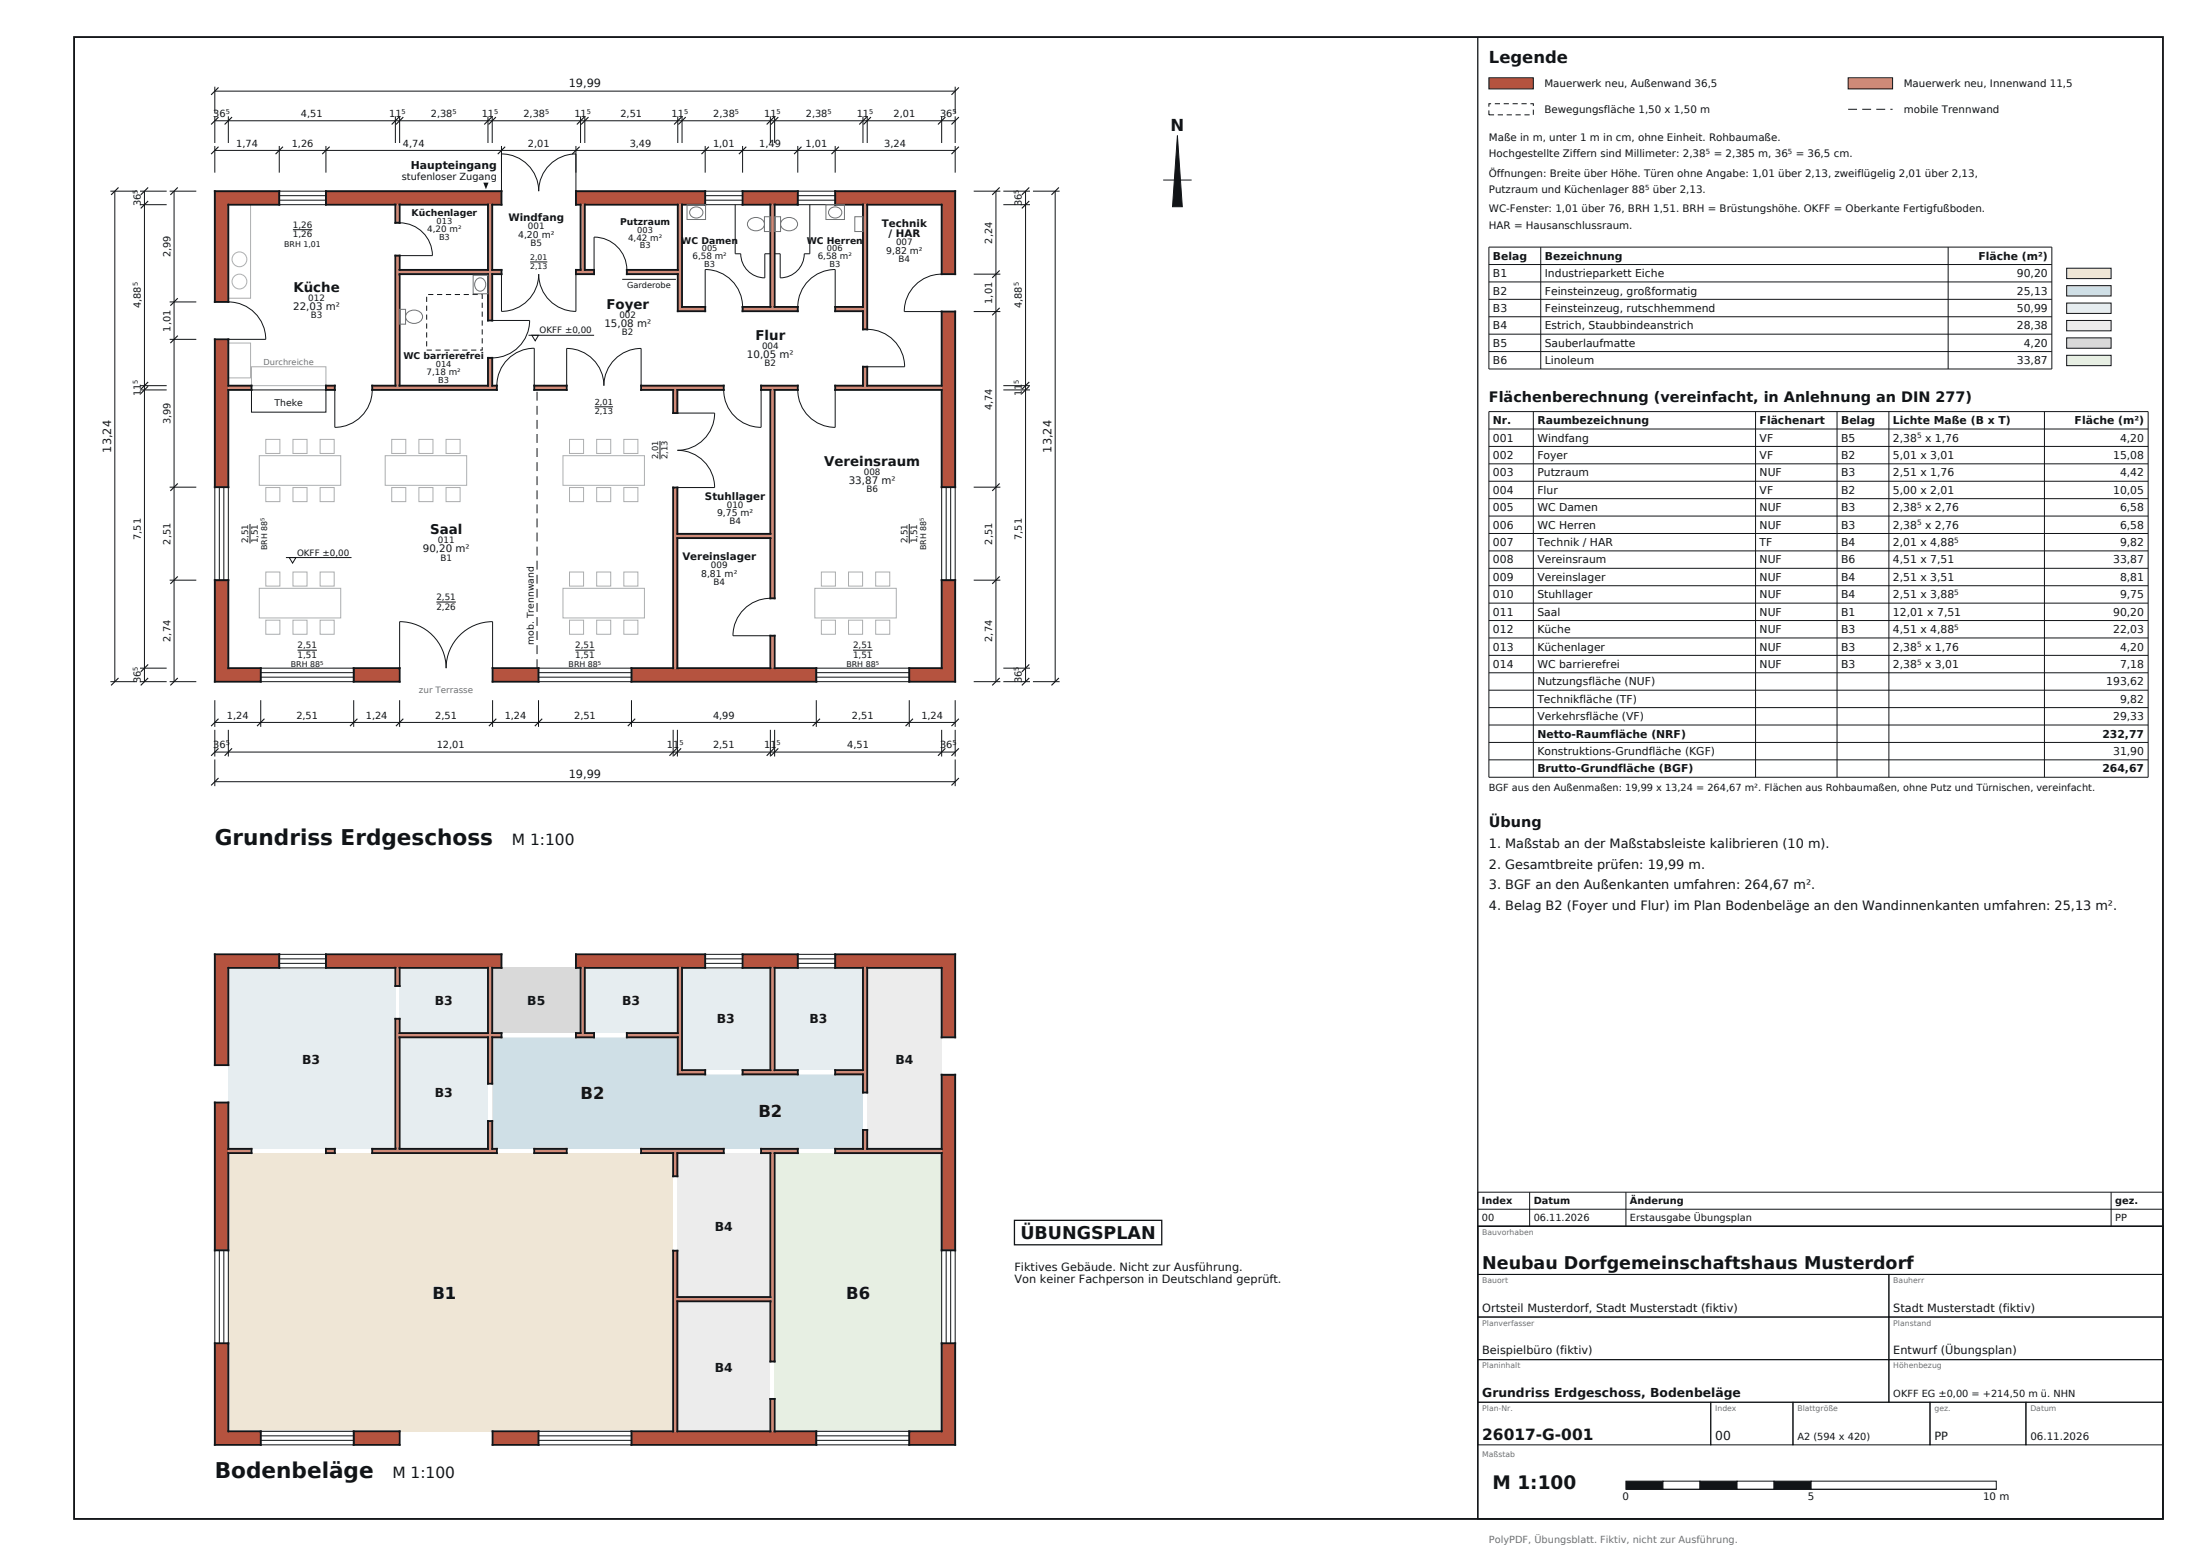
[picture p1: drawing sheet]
<svg xmlns="http://www.w3.org/2000/svg" width="594mm" height="420mm" viewBox="0 0 594 420" stroke-linecap="round" stroke-linejoin="round" font-family="sans-serif">
<path d="M20 10h564v400h-564z" fill="none" stroke="#111417" stroke-width=".5"/>
<g fill="none" stroke="#a9afb3" stroke-width=".27">
<path d="M61.6 55.2h6v25.3h-6zM61.6 92.6h6v9.4h-6zM67.9 99h20.1v5.1h-20.1zM71.8 118.6h3.8v3.8h-3.8zM79.1 118.6h3.8v3.8h-3.8zM86.4 118.6h3.8v3.8h-3.8zM105.8 118.6h3.8v3.8h-3.8zM113.1 118.6h3.8v3.8h-3.8zM120.4 118.6h3.8v3.8h-3.8zM153.8 118.6h3.8v3.8h-3.8zM161.1 118.6h3.8v3.8h-3.8zM168.4 118.6h3.8v3.8h-3.8z"/>
<path d="M70 123h22v8h-22zM71.8 131.6h3.8v3.8h-3.8zM79.1 131.6h3.8v3.8h-3.8zM86.4 131.6h3.8v3.8h-3.8zM104 123h22v8h-22zM105.8 131.6h3.8v3.8h-3.8zM113.1 131.6h3.8v3.8h-3.8zM120.4 131.6h3.8v3.8h-3.8zM152 123h22v8h-22zM153.8 131.6h3.8v3.8h-3.8zM161.1 131.6h3.8v3.8h-3.8zM168.4 131.6h3.8v3.8h-3.8z"/>
<path d="M70 158.8h22v8h-22zM71.8 154.4h3.8v3.8h-3.8zM79.1 154.4h3.8v3.8h-3.8zM86.4 154.4h3.8v3.8h-3.8zM152 158.8h22v8h-22zM153.8 154.4h3.8v3.8h-3.8zM161.1 154.4h3.8v3.8h-3.8zM168.4 154.4h3.8v3.8h-3.8zM220 158.8h22v8h-22zM221.8 154.4h3.8v3.8h-3.8zM229.1 154.4h3.8v3.8h-3.8zM236.4 154.4h3.8v3.8h-3.8z"/>
<path d="M71.8 167.4h3.8v3.8h-3.8zM79.1 167.4h3.8v3.8h-3.8zM86.4 167.4h3.8v3.8h-3.8zM153.8 167.4h3.8v3.8h-3.8zM161.1 167.4h3.8v3.8h-3.8zM168.4 167.4h3.8v3.8h-3.8zM221.8 167.4h3.8v3.8h-3.8zM229.1 167.4h3.8v3.8h-3.8zM236.4 167.4h3.8v3.8h-3.8z"/>
<circle cx="64.6" cy="70" r="2"/>
<circle cx="64.6" cy="76" r="2"/>
</g>
<g fill="#b5533f">
<path d="M58 180.3h12.4v3.7h-12.4z" fill-rule="evenodd"/>
<path d="M95.5 180.3h12.4v3.7h-12.4z" fill-rule="evenodd"/>
<path d="M133 180.3h12.4v3.7h-12.4z" fill-rule="evenodd"/>
<path d="M170.5 180.3h49.9v3.7h-49.9z" fill-rule="evenodd"/>
<path d="M245.5 180.3h12.4v3.7h-12.4z" fill-rule="evenodd"/>
<path d="M58 156.6h3.6v23.7h-3.6z" fill-rule="evenodd"/>
<path d="M58 91.6h3.6v39.9h-3.6z" fill-rule="evenodd"/>
<path d="M58 55.2h3.6v26.3h-3.6z" fill-rule="evenodd"/>
<path d="M254.3 156.6h3.6v23.7h-3.6z" fill-rule="evenodd"/>
<path d="M254.3 84.1h3.6v47.4h-3.6z" fill-rule="evenodd"/>
<path d="M254.3 55.2h3.6v18.8h-3.6z" fill-rule="evenodd"/>
<path d="M58 51.6h17.4v3.6h-17.4z" fill-rule="evenodd"/>
<path d="M88 51.6h47.4v3.6h-47.4z" fill-rule="evenodd"/>
<path d="M155.5 51.6h34.9v3.6h-34.9z" fill-rule="evenodd"/>
<path d="M200.5 51.6h14.9v3.6h-14.9z" fill-rule="evenodd"/>
<path d="M225.5 51.6h32.4v3.6h-32.4z" fill-rule="evenodd"/>
</g>
<g fill="#cf8a78">
<path d="M181.7 145.2h1.2v35.1h-1.2z" fill-rule="evenodd"/>
<path d="M181.7 131.6h1.2v12.5h-1.2z" fill-rule="evenodd"/>
<path d="M181.7 105.2h1.2v6.3h-1.2z" fill-rule="evenodd"/>
<path d="M208 171.6h1.2v8.7h-1.2z" fill-rule="evenodd"/>
<path d="M208 145.2h1.2v16.3h-1.2z" fill-rule="evenodd"/>
<path d="M208 105.2h1.2v38.9h-1.2z" fill-rule="evenodd"/>
<path d="M208 55.2h1.2v27.6h-1.2z" fill-rule="evenodd"/>
<path d="M181.7 144.1h27.5v1.1h-27.5z" fill-rule="evenodd"/>
<path d="M61.6 104.1h6.3v1.1h-6.3z" fill-rule="evenodd"/>
<path d="M88 104.1h2.4v1.1h-2.4z" fill-rule="evenodd"/>
<path d="M100.5 104.1h33.7v1.1h-33.7z" fill-rule="evenodd"/>
<path d="M144.3 104.1h8.7v1.1h-8.7z" fill-rule="evenodd"/>
<path d="M173.1 104.1h22.3v1.1h-22.3z" fill-rule="evenodd"/>
<path d="M205.5 104.1h9.9v1.1h-9.9z" fill-rule="evenodd"/>
<path d="M225.5 104.1h28.8v1.1h-28.8z" fill-rule="evenodd"/>
<path d="M106.7 74h1.2v30.1h-1.2z" fill-rule="evenodd"/>
<path d="M106.7 69h1.2v3.8h-1.2z" fill-rule="evenodd"/>
<path d="M106.7 55.2h1.2v4.9h-1.2z" fill-rule="evenodd"/>
<path d="M131.8 96.6h1.1v7.5h-1.1z" fill-rule="evenodd"/>
<path d="M131.8 74h1.1v12.5h-1.1z" fill-rule="evenodd"/>
<path d="M131.8 55.2h1.1v17.6h-1.1z" fill-rule="evenodd"/>
<path d="M233 99h1.2v5.1h-1.2z" fill-rule="evenodd"/>
<path d="M233 84h1.2v4.9h-1.2z" fill-rule="evenodd"/>
<path d="M233 55.2h1.2v27.6h-1.2z" fill-rule="evenodd"/>
<path d="M183 82.8h7.4v1.2h-7.4z" fill-rule="evenodd"/>
<path d="M200.5 82.8h14.9v1.2h-14.9z" fill-rule="evenodd"/>
<path d="M225.5 82.8h8.7v1.2h-8.7z" fill-rule="evenodd"/>
<path d="M183 74h1.1v8.8h-1.1z" fill-rule="evenodd"/>
<path d="M183 55.2h1.1v17.6h-1.1z" fill-rule="evenodd"/>
<path d="M106.7 72.8h28.7v1.2h-28.7z" fill-rule="evenodd"/>
<path d="M155.5 72.8h4.9v1.2h-4.9z" fill-rule="evenodd"/>
<path d="M169.3 72.8h14.8v1.2h-14.8z" fill-rule="evenodd"/>
<path d="M156.8 55.2h1.1v17.6h-1.1z" fill-rule="evenodd"/>
</g>
<g fill="none" stroke="#111417" stroke-width=".5">
<path d="M58 51.6h17.4v3.6h-13.8v26.3h-3.6zM88 51.6h47.4v3.6h-2.5v17.6h2.5v1.2h-2.5v12.5h-1.1v-12.5h-23.9v30.1h23.9v-7.5h1.1v7.5h1.3v1.1h-33.7v-1.1h6.2v-35.1h1.2v3.8h23.9v-17.6h-23.9v4.9h-1.2v-4.9h-18.7zM155.5 51.6h34.9v3.6h-6.3v27.6h6.3v1.2h-7.4v-10h-13.7v-1.2h13.7v-17.6h-25.1v17.6h2.5v1.2h-4.9v-1.2h1.3v-17.6h-1.3zM200.5 51.6h14.9v3.6h-6.2v27.6h6.2v1.2h-14.9v-1.2h7.5v-27.6h-7.5zM225.5 51.6h32.4v22.4h-3.6v-18.8h-20.1v33.7h-1.2v-4.9h-7.5v-1.2h7.5v-27.6h-7.5zM58 91.6h3.6v12.5h6.3v1.1h-6.3v26.3h-3.6zM88 104.1h2.4v1.1h-2.4zM144.3 104.1h8.7v1.1h-8.7zM173.1 104.1h22.3v1.1h-12.5v6.3h-1.2v-6.3h-8.6zM205.5 104.1h9.9v1.1h-6.2v56.3h-1.2v-16.3h-25.1v35.1h25.1v-8.7h1.2v8.7h11.2v3.7h-49.9v-3.7h11.2v-48.7h1.2v12.5h25.1v-38.9h-2.5zM225.5 104.1h7.5v-5.1h1.2v5.1h20.1v-20h3.6v47.4h-3.6v-26.3h-28.8zM58 156.6h3.6v23.7h8.8v3.7h-12.4z"/>
<path d="M254.3 156.6h3.6v27.4h-12.4v-3.7h8.8zM95.5 180.3h12.4v3.7h-12.4zM133 180.3h12.4v3.7h-12.4z"/>
</g>
<g fill="none" stroke="#111417" stroke-width=".27">
<path d="M75.4 51.6h12.6v3.6h-12.6zM75.4 54h12.6M75.4 52.8h12.6M135.4 51.6v-10.1a10 10 0 0 1 10.1 10.1 10 10 0 0 1 10-10.1v10.1M190.4 51.6h10.1v3.6h-10.1zM190.4 54h10.1M190.4 52.8h10.1M198.5 55.2v13.3h1.5a6.5 6.5 0 0 0 6.5 6.5v-6.5h1.5M215.4 51.6h10.1v3.6h-10.1zM215.4 54h10.1M215.4 52.8h10.1M218.7 55.2v13.3h-1.5a6.5 6.5 0 0 1-6.6 6.5v-6.5h-1.4"/>
<path d="M79.1 62h5.2M107.9 60.1a8.8 8.8 0 0 1 8.9 8.9h-8.9M135.4 74v10a10 10 0 0 0 10.1-10 10 10 0 0 0 10 10v-10M143.1 70.7h4.7M160.4 72.8v-8.8a8.8 8.8 0 0 1 8.9 8.8M168 75.4h14.5M254.3 74a10.1 10.1 0 0 0-10.2 10.1h10.2M61.6 81.5a10.1 10.1 0 0 1 10.2 10.1h-10.2M132.9 86.5h10.1a10.1 10.1 0 0 1-10.1 10.1M190.4 82.8v-10.1a10.1 10.1 0 0 1 10.1 10.1M215.4 82.8a10.1 10.1 0 0 1 10.1-10.1v10.1M234.2 88.9a10.1 10.1 0 0 1 10 10.1h-10"/>
<path d="M67.9 105.2h20.1v6h-20.1zM90.4 105.2v10.1a10.1 10.1 0 0 0 10.1-10.1M134.2 104.1a10.1 10.1 0 0 1 10.1-10.1v10.1M153 104.1v-10.1a10 10 0 0 1 10 10.1 10 10 0 0 1 10.1-10.1v10.1M160.6 109.8h4.9M178.2 119v5M182.9 111.5h10.1a10 10 0 0 1-10.1 10 10 10 0 0 1 10.1 10.1h-10.1M195.4 105.2a10.1 10.1 0 0 0 10.1 10.1v-10.1M215.4 105.2a10.1 10.1 0 0 0 10.1 10.1v-10.1M58 131.5h3.6v25.1h-3.6zM59.2 131.5v25.1M60.4 131.5v25.1"/>
<path d="M254.3 131.5h3.6v25.1h-3.6zM255.5 131.5v25.1M256.7 131.5v25.1M67.5 141.4v5.3M245.5 141.4v5.3M80.3 175.5h5.3M117.8 162.5h5.3M155.3 175.5h5.3M208 161.5a10.1 10.1 0 0 0-10.1 10.1h10.1M230.3 175.5h5.3M70.4 180.3h25.1v3.7h-25.1zM70.4 182.8h25.1"/>
<path d="M70.4 181.6h25.1M107.9 180.3v-12.5a12.5 12.5 0 0 1 12.6 12.5 12.5 12.5 0 0 1 12.5-12.5v12.5M145.4 180.3h25.1v3.7h-25.1zM145.4 182.8h25.1M145.4 181.6h25.1M220.4 180.3h25.1v3.7h-25.1zM220.4 182.8h25.1M220.4 181.6h25.1"/>
</g>
<path d="M145 180.3v-75.1" fill="none" stroke="#111417" stroke-width=".27" stroke-dasharray="2.4 1.4" stroke-linecap="butt"/>
<path d="M115.2 79.5h15v15h-15z" fill="none" stroke="#111417" stroke-width=".27" stroke-dasharray="1.4 1" stroke-linecap="butt"/>
<g fill="none" stroke="#6b7277" stroke-width=".27">
<path d="M185.5 55.2h5v4h-5zM186.7 56.3a1.78 1.78 0 0 1 2-.3 1.78 1.78 0 0 1 1 1.7 1.8 1.8 0 0 1-2 1.1 1.8 1.8 0 0 1-1.4-1.8zM202.5 59.2a2.45 2.45 0 0 1 3.9 1.3 2.37 2.37 0 0 1-2.3 1.8 2.37 2.37 0 0 1-2.3-1.8l.1-.5zM206.4 58.5h1.6v4h-1.6zM209.2 58.5h1.5v4h-1.5zM211.4 59.2a2.45 2.45 0 0 1 3.9 1.3 2.37 2.37 0 0 1-2.3 1.8 2.37 2.37 0 0 1-2.3-1.8l.1-.5zM223 55.2h5v4h-5zM224.2 56.3a1.78 1.78 0 0 1 2-.3 1.78 1.78 0 0 1 1 1.7 1.8 1.8 0 0 1-2 1.1 1.8 1.8 0 0 1-1.4-1.8zM230.8 58.5h2.2v4h-2.2zM127.7 74.3h4.1v5h-4.1zM128.6 75.5a1.55 1.55 0 0 1 2-.2 1.55 1.55 0 0 1 .5 2 1.49 1.49 0 0 1-1.7 1.3 1.49 1.49 0 0 1-1.2-1.8zM107.9 83.5h1.6v4h-1.6z"/>
<path d="M110.2 84.2a2.45 2.45 0 0 1 3.9 1.3 2.37 2.37 0 0 1-2.3 1.8 2.37 2.37 0 0 1-2.3-1.8l.1-.5z"/>
</g>
<path d="M130.5 49.3h1.4l-.7 1.8z" fill="#111417"/>
<g fill="none" stroke="#111417" stroke-width=".27">
<path d="M58 23.4v7.2M58 31.4v7.2M58 39.4v7.2M58 32.6h199.9M58 24.6h199.9M61.6 31.4v7.2M75.4 39.4v7.2M88 39.4v7.2M106.7 31.4v7.2M107.9 31.4v7.2M131.8 31.4v7.2M132.9 31.4v7.2"/>
<path d="M135.4 39.4v7.2M155.5 39.4v7.2M156.8 31.4v7.2M157.9 31.4v7.2M183 31.4v7.2M184.1 31.4v7.2M190.4 39.4v7.2M200.5 39.4v7.2M208 31.4v7.2M209.2 31.4v7.2M215.4 39.4v7.2M225.5 39.4v7.2"/>
<path d="M233 31.4v7.2M234.2 31.4v7.2M254.3 31.4v7.2M257.9 23.4v7.2M257.9 31.4v7.2M257.9 39.4v7.2M29.8 51.6h7.2M31 51.6v132.4M37.8 51.6h7.2M37.8 55.2h7.2M39 51.6v132.4M45.8 51.6h7.2"/>
<path d="M47 51.6v132.4M58 40.6h199.9M262.9 51.6h7.2M268.9 51.6v132.4M270.9 51.6h7.2M270.9 55.2h7.2M276.9 51.6v132.4M278.9 51.6h7.2M284.9 51.6v132.4M314.1 48.6h7.6M262.9 74h7.2M45.8 91.6h7.2"/>
<path d="M45.8 81.5h7.2M142.7 90.5h17.7M143.6 90.5h1.8l-.9 1.5zM262.9 84.1h7.2M37.8 105.2h7.2M37.8 104.1h7.2M270.9 105.2h7.2M270.9 104.1h7.2M45.8 131.5h7.2M262.9 131.5h7.2M45.8 156.6h7.2M77.2 150.5h17.7"/>
<path d="M78.1 150.5h1.8l-.9 1.5zM262.9 156.6h7.2M29.8 184h7.2M37.8 184h7.2M37.8 180.3h7.2M45.8 184h7.2M58 195h199.9M58 189v7.2M58 197v7.2M61.6 197v7.2M70.4 189v7.2M95.5 189v7.2"/>
<path d="M107.9 189v7.2M133 189v7.2M145.4 189v7.2M170.5 189v7.2M181.7 197v7.2M182.9 197v7.2M208 197v7.2M209.2 197v7.2M220.4 189v7.2M245.5 189v7.2M254.3 197v7.2M257.9 189v7.2"/>
<path d="M257.9 197v7.2M262.9 184h7.2M270.9 184h7.2M270.9 180.3h7.2M278.9 184h7.2M58 205v7.2M58 203h199.9M58 211h199.9M257.9 205v7.2"/>
</g>
<g fill="none" stroke="#111417" stroke-width=".3">
<path d="M59 39.6l-2 2M59 31.6l-2 2M59 23.6l-2 2M62.6 31.6l-1.9 2M76.4 39.6l-2 2M89 39.6l-2 2M107.8 31.6l-2 2M108.9 31.6l-2 2M132.8 31.6l-2.1 2M133.9 31.6l-2 2M136.4 39.6l-2 2M156.5 39.6l-2 2"/>
<path d="M157.7 31.6l-1.9 2M158.9 31.6l-2 2M184 31.6l-2 2M185.2 31.6l-2.1 2M191.4 39.6l-2 2M201.5 39.6l-2 2M209 31.6l-2 2M210.2 31.6l-2.1 2M216.4 39.6l-2 2M226.5 39.6l-2 2M234 31.6l-2 2M235.2 31.6l-2 2"/>
<path d="M255.3 31.6l-2 2M258.9 39.6l-2 2M258.9 31.6l-2 2M258.9 23.6l-2 2M32 50.6l-2 2M40 50.6l-2 2M40 54.2l-2 2M48 50.6l-2 2M269.9 50.6l-2 2M277.9 54.2l-2 2M277.9 50.6l-2 2M285.9 50.6l-2 2"/>
<path d="M269.9 73l-2 2M48 90.6l-2 2M48 80.5l-2 2M269.9 83.1l-2 2M40 104.2l-2 2M40 103.1l-2 2M277.9 104.2l-2 2M277.9 103.1l-2 2M48 130.5l-2 2M269.9 130.5l-2 2M48 155.6l-2 2M269.9 155.6l-2 2"/>
<path d="M40 179.3l-2 2M277.9 179.3l-2 2M32 183l-2 2M40 183l-2 2M48 183l-2 2M59 194l-2 2M71.4 194l-2 2M96.5 194l-2 2M108.9 194l-2 2M134 194l-2 2M146.4 194l-2 2M171.5 194l-2 2"/>
<path d="M221.4 194l-2 2M246.5 194l-2 2M258.9 194l-2 2M269.9 183l-2 2M277.9 183l-2 2M285.9 183l-2 2M59 202l-2 2M59 210l-2 2M62.6 202l-1.9 2M182.7 202l-2 2M183.9 202l-2 2M209 202l-2 2"/>
<path d="M210.2 202l-2.1 2M255.3 202l-2 2M258.9 202l-2 2M258.9 210l-2 2"/>
</g>
<path d="M317.9 36.6l1.3 19.2h-2.6z" fill="#111417" stroke="#111417" stroke-width=".27"/>
<path d="M132.9 261.2h23.9v17.6h-23.9z" fill-rule="evenodd" fill="#d9d9d9"/>
<g fill="#e6edf0">
<path d="M157.9 261.2h25.1v17.6h-25.1z" fill-rule="evenodd"/>
<path d="M184.1 261.2h23.9v27.6h-23.9z" fill-rule="evenodd"/>
<path d="M209.2 261.2h23.8v27.6h-23.8z" fill-rule="evenodd"/>
</g>
<path d="M234.2 261.2h20.1v48.9h-20.1z" fill-rule="evenodd" fill="#ececec"/>
<path d="M209.2 311.2h45.1v75.1h-45.1z" fill-rule="evenodd" fill="#e7efe3"/>
<g fill="#ececec">
<path d="M182.9 351.2h25.1v35.1h-25.1z" fill-rule="evenodd"/>
<path d="M182.9 311.2h25.1v38.9h-25.1z" fill-rule="evenodd"/>
</g>
<path d="M61.6 311.2h120.1v75.1h-120.1z" fill-rule="evenodd" fill="#efe6d6"/>
<g fill="#e6edf0">
<path d="M61.6 261.2h45.1v48.9h-45.1z" fill-rule="evenodd"/>
<path d="M107.9 261.2h23.9v17.6h-23.9z" fill-rule="evenodd"/>
<path d="M107.9 280h23.9v30.1h-23.9z" fill-rule="evenodd"/>
</g>
<path d="M132.9 280h50.1v10h50v20.1h-100.1z" fill-rule="evenodd" fill="#cfdfe6"/>
<g fill="#b5533f">
<path d="M58 386.3h12.4v3.7h-12.4z" fill-rule="evenodd"/>
<path d="M95.5 386.3h12.4v3.7h-12.4z" fill-rule="evenodd"/>
<path d="M133 386.3h12.4v3.7h-12.4z" fill-rule="evenodd"/>
<path d="M170.5 386.3h49.9v3.7h-49.9z" fill-rule="evenodd"/>
<path d="M245.5 386.3h12.4v3.7h-12.4z" fill-rule="evenodd"/>
<path d="M58 362.6h3.6v23.7h-3.6z" fill-rule="evenodd"/>
<path d="M58 297.6h3.6v39.9h-3.6z" fill-rule="evenodd"/>
<path d="M58 261.2h3.6v26.3h-3.6z" fill-rule="evenodd"/>
<path d="M254.3 362.6h3.6v23.7h-3.6z" fill-rule="evenodd"/>
<path d="M254.3 290.1h3.6v47.4h-3.6z" fill-rule="evenodd"/>
<path d="M254.3 261.2h3.6v18.8h-3.6z" fill-rule="evenodd"/>
<path d="M58 257.6h17.4v3.6h-17.4z" fill-rule="evenodd"/>
<path d="M88 257.6h47.4v3.6h-47.4z" fill-rule="evenodd"/>
<path d="M155.5 257.6h34.9v3.6h-34.9z" fill-rule="evenodd"/>
<path d="M200.5 257.6h14.9v3.6h-14.9z" fill-rule="evenodd"/>
<path d="M225.5 257.6h32.4v3.6h-32.4z" fill-rule="evenodd"/>
</g>
<g fill="#cf8a78">
<path d="M181.7 351.2h1.2v35.1h-1.2z" fill-rule="evenodd"/>
<path d="M181.7 337.6h1.2v12.5h-1.2z" fill-rule="evenodd"/>
<path d="M181.7 311.2h1.2v6.3h-1.2z" fill-rule="evenodd"/>
<path d="M208 377.6h1.2v8.7h-1.2z" fill-rule="evenodd"/>
<path d="M208 351.2h1.2v16.3h-1.2z" fill-rule="evenodd"/>
<path d="M208 311.2h1.2v38.9h-1.2z" fill-rule="evenodd"/>
<path d="M208 261.2h1.2v27.6h-1.2z" fill-rule="evenodd"/>
<path d="M181.7 350.1h27.5v1.1h-27.5z" fill-rule="evenodd"/>
<path d="M61.6 310.1h6.3v1.1h-6.3z" fill-rule="evenodd"/>
<path d="M88 310.1h2.4v1.1h-2.4z" fill-rule="evenodd"/>
<path d="M100.5 310.1h33.7v1.1h-33.7z" fill-rule="evenodd"/>
<path d="M144.3 310.1h8.7v1.1h-8.7z" fill-rule="evenodd"/>
<path d="M173.1 310.1h22.3v1.1h-22.3z" fill-rule="evenodd"/>
<path d="M205.5 310.1h9.9v1.1h-9.9z" fill-rule="evenodd"/>
<path d="M225.5 310.1h28.8v1.1h-28.8z" fill-rule="evenodd"/>
<path d="M106.7 280h1.2v30.1h-1.2z" fill-rule="evenodd"/>
<path d="M106.7 275h1.2v3.8h-1.2z" fill-rule="evenodd"/>
<path d="M106.7 261.2h1.2v4.9h-1.2z" fill-rule="evenodd"/>
<path d="M131.8 302.6h1.1v7.5h-1.1z" fill-rule="evenodd"/>
<path d="M131.8 280h1.1v12.5h-1.1z" fill-rule="evenodd"/>
<path d="M131.8 261.2h1.1v17.6h-1.1z" fill-rule="evenodd"/>
<path d="M233 305h1.2v5.1h-1.2z" fill-rule="evenodd"/>
<path d="M233 290h1.2v4.9h-1.2z" fill-rule="evenodd"/>
<path d="M233 261.2h1.2v27.6h-1.2z" fill-rule="evenodd"/>
<path d="M183 288.8h7.4v1.2h-7.4z" fill-rule="evenodd"/>
<path d="M200.5 288.8h14.9v1.2h-14.9z" fill-rule="evenodd"/>
<path d="M225.5 288.8h8.7v1.2h-8.7z" fill-rule="evenodd"/>
<path d="M183 280h1.1v8.8h-1.1z" fill-rule="evenodd"/>
<path d="M183 261.2h1.1v17.6h-1.1z" fill-rule="evenodd"/>
<path d="M106.7 278.8h28.7v1.2h-28.7z" fill-rule="evenodd"/>
<path d="M155.5 278.8h4.9v1.2h-4.9z" fill-rule="evenodd"/>
<path d="M169.3 278.8h14.8v1.2h-14.8z" fill-rule="evenodd"/>
<path d="M156.8 261.2h1.1v17.6h-1.1z" fill-rule="evenodd"/>
</g>
<g fill="none" stroke="#111417" stroke-width=".5">
<path d="M58 257.6h17.4v3.6h-13.8v26.3h-3.6zM88 257.6h47.4v3.6h-2.5v17.6h2.5v1.2h-2.5v12.5h-1.1v-12.5h-23.9v30.1h23.9v-7.5h1.1v7.5h1.3v1.1h-33.7v-1.1h6.2v-35.1h1.2v3.8h23.9v-17.6h-23.9v4.9h-1.2v-4.9h-18.7zM155.5 257.6h34.9v3.6h-6.3v27.6h6.3v1.2h-7.4v-10h-13.7v-1.2h13.7v-17.6h-25.1v17.6h2.5v1.2h-4.9v-1.2h1.3v-17.6h-1.3zM200.5 257.6h14.9v3.6h-6.2v27.6h6.2v1.2h-14.9v-1.2h7.5v-27.6h-7.5zM225.5 257.6h32.4v22.4h-3.6v-18.8h-20.1v33.7h-1.2v-4.9h-7.5v-1.2h7.5v-27.6h-7.5zM58 297.6h3.6v12.5h6.3v1.1h-6.3v26.3h-3.6zM88 310.1h2.4v1.1h-2.4zM144.3 310.1h8.7v1.1h-8.7zM173.1 310.1h22.3v1.1h-12.5v6.3h-1.2v-6.3h-8.6zM205.5 310.1h9.9v1.1h-6.2v56.3h-1.2v-16.3h-25.1v35.1h25.1v-8.7h1.2v8.7h11.2v3.7h-49.9v-3.7h11.2v-48.7h1.2v12.5h25.1v-38.9h-2.5zM225.5 310.1h7.5v-5.1h1.2v5.1h20.1v-20h3.6v47.4h-3.6v-26.3h-28.8zM58 362.6h3.6v23.7h8.8v3.7h-12.4z"/>
<path d="M254.3 362.6h3.6v27.4h-12.4v-3.7h8.8zM95.5 386.3h12.4v3.7h-12.4zM133 386.3h12.4v3.7h-12.4z"/>
</g>
<g fill="none" stroke="#111417" stroke-width=".27">
<path d="M75.4 257.6h12.6v3.6h-12.6zM75.4 258.8h12.6M190.4 257.6h10.1v3.6h-10.1zM190.4 258.8h10.1M215.4 257.6h10.1v3.6h-10.1zM215.4 258.8h10.1M75.4 260h12.6M190.4 260h10.1M215.4 260h10.1M58 337.5h3.6v25.1h-3.6zM59.2 337.5v25.1M60.4 337.5v25.1"/>
<path d="M254.3 337.5h3.6v25.1h-3.6zM255.5 337.5v25.1M256.7 337.5v25.1M70.4 386.3h25.1v3.7h-25.1zM70.4 388.8h25.1M70.4 387.6h25.1M145.4 386.3h25.1v3.7h-25.1zM145.4 388.8h25.1M145.4 387.6h25.1M220.4 386.3h25.1v3.7h-25.1zM220.4 388.8h25.1M220.4 387.6h25.1"/>
</g>
<path d="M399 10v400M273.9 329.4h39.8v6.6h-39.8z" fill="none" stroke="#111417" stroke-width=".35"/>
<path d="M402 21h12v3h-12z" fill-rule="evenodd" fill="#b5533f" stroke="#111417" stroke-width=".27"/>
<path d="M499 21h12v3h-12z" fill-rule="evenodd" fill="#cf8a78" stroke="#111417" stroke-width=".27"/>
<path d="M402 28h12v3h-12z" fill="none" stroke="#111417" stroke-width=".27" stroke-dasharray="1.4 1" stroke-linecap="butt"/>
<path d="M499 29.5h12" fill="none" stroke="#111417" stroke-width=".27" stroke-dasharray="2.4 1.4" stroke-linecap="butt"/>
<path d="M402 66.7h152v32.9h-152zM402 71.4h152M402 76.1h152M416 66.7v32.9M526 66.7v32.9M402 80.8h152M402 85.5h152M402 90.2h152M402 94.9h152" fill="none" stroke="#111417" stroke-width=".27"/>
<path d="M558 72.4h12v2.8h-12z" fill-rule="evenodd" fill="#efe6d6" stroke="#111417" stroke-width=".27"/>
<path d="M558 77.1h12v2.8h-12z" fill-rule="evenodd" fill="#cfdfe6" stroke="#111417" stroke-width=".27"/>
<path d="M558 81.8h12v2.8h-12z" fill-rule="evenodd" fill="#e6edf0" stroke="#111417" stroke-width=".27"/>
<path d="M558 86.5h12v2.8h-12z" fill-rule="evenodd" fill="#ececec" stroke="#111417" stroke-width=".27"/>
<path d="M558 91.2h12v2.8h-12z" fill-rule="evenodd" fill="#d9d9d9" stroke="#111417" stroke-width=".27"/>
<path d="M558 95.9h12v2.8h-12z" fill-rule="evenodd" fill="#e7efe3" stroke="#111417" stroke-width=".27"/>
<g fill="none" stroke="#111417" stroke-width=".27">
<path d="M402 111.1h178v98.7h-178zM402 115.8h178M414 111.1v98.7M474 111.1v98.7M496 111.1v98.7M510 111.1v98.7M552 111.1v98.7M402 120.5h178M402 125.2h178M402 129.9h178M402 134.6h178M402 139.3h178"/>
<path d="M402 144h178M402 148.7h178M402 153.4h178M402 158.1h178M402 162.8h178M402 167.5h178M402 172.2h178M402 176.9h178M402 181.6h178M402 186.3h178M402 191h178M402 195.7h178"/>
<path d="M402 200.4h178M402 205.1h178M399 331h185v13h-185zM399 321.8h185v9.2h-185zM399 326.4h185M413 321.8v9.2M439 321.8v9.2M570 321.8v9.2M399 344h111v11.5h-111zM399 355.5h111v11.5h-111zM510 344h74v11.5h-74zM510 355.5h74v11.5h-74z"/>
<path d="M399 367h111v11.5h-111zM399 378.5h62.9v11.5h-62.9zM461.9 378.5h22.2v11.5h-22.2zM484.1 378.5h37v11.5h-37zM510 367h74v11.5h-74zM521.1 378.5h25.9v11.5h-25.9zM547 378.5h37v11.5h-37z"/>
</g>
<path d="M399 331h185v79h-185z" fill="none" stroke="#111417" stroke-width=".35"/>
<path d="M439 399.8h10v2.2h-10z" fill-rule="evenodd" fill="#111417" stroke="#111417" stroke-width=".27"/>
<path d="M449 399.8h10v2.2h-10z" fill-rule="evenodd" fill="#fff" stroke="#111417" stroke-width=".27"/>
<path d="M459 399.8h10v2.2h-10z" fill-rule="evenodd" fill="#111417" stroke="#111417" stroke-width=".27"/>
<path d="M469 399.8h10v2.2h-10z" fill-rule="evenodd" fill="#fff" stroke="#111417" stroke-width=".27"/>
<path d="M479 399.8h10v2.2h-10z" fill-rule="evenodd" fill="#111417" stroke="#111417" stroke-width=".27"/>
<path d="M489 399.8h50v2.2h-50z" fill-rule="evenodd" fill="#fff" stroke="#111417" stroke-width=".27"/>
<path d="M439 402h100" fill="none" stroke="#111417" stroke-width=".27"/>
<g font-size="5.8" fill="#111417">
<text x="58" y="228">Grundriss Erdgeschoss</text>
<text x="58" y="399">Bodenbeläge</text>
</g>
<text font-size="5" fill="#111417" x="403" y="401.8">M 1:100</text>
<g font-size="4.7" fill="#111417">
<text x="275.5" y="334.4">ÜBUNGSPLAN</text>
<text x="400.2" y="342.6">Neubau Dorfgemeinschaftshaus Musterdorf</text>
</g>
<g font-size="4.4" fill="#111417">
<text x="402" y="17">Legende</text>
<text x="316" y="35.4">N</text>
<text x="156.8" y="296.6">B2</text>
<text x="204.8" y="301.6">B2</text>
<text x="116.8" y="350.6">B1</text>
<text x="228.5" y="350.6">B6</text>
</g>
<g font-size="4.2" fill="#111417">
<text x="138.2" y="228">M 1:100</text>
<text x="400.2" y="388.6">26017-G-001</text>
<text x="105.9" y="399">M 1:100</text>
</g>
<g font-size="3.9" fill="#111417">
<text x="402" y="108.6">Flächenberechnung (vereinfacht, in Anlehnung an DIN 277)</text>
<text x="402" y="223.4">Übung</text>
</g>
<g font-size="3.6" fill="#111417">
<text x="79.2" y="78.7">Küche</text>
<text x="163.7" y="83.3">Foyer</text>
<text x="204" y="91.7">Flur</text>
<text x="222.5" y="125.7">Vereinsraum</text>
<text x="116.1" y="144.2">Saal</text>
</g>
<g font-size="3.5" fill="#111417">
<text x="402" y="228.9">1. Maßstab an der Maßstabsleiste kalibrieren (10 m).</text>
<text x="402" y="234.5">2. Gesamtbreite prüfen: 19,99 m.</text>
<text x="402" y="240.1">3. BGF an den Außenkanten umfahren: 264,67 m².</text>
<text x="402" y="245.7">4. Belag B2 (Foyer und Flur) im Plan Bodenbeläge an den Wandinnenkanten umfahren: 25,13 m².</text>
</g>
<g font-size="3.3" fill="#111417">
<text x="117.4" y="271.2">B3</text>
<text x="142.4" y="271.2">B5</text>
<text x="168" y="271.2">B3</text>
<text x="193.6" y="276.2">B3</text>
<text x="218.6" y="276.2">B3</text>
<text x="81.6" y="287.2">B3</text>
<text x="241.8" y="287.2">B4</text>
<text x="117.4" y="296.2">B3</text>
<text x="193" y="332.2">B4</text>
<text x="193" y="370.2">B4</text>
<text x="400.2" y="377.1">Grundriss Erdgeschoss, Bodenbeläge</text>
<text x="463.1" y="388.6">00</text>
</g>
<g font-size="3.1" fill="#111417">
<text x="153.6" y="23.6">19,99</text>
<text x="30" y="122.2" transform="rotate(-90 30 122.2)">13,24</text>
<text x="283.9" y="122.2" transform="rotate(-90 283.9 122.2)">13,24</text>
<text x="153.6" y="210">19,99</text>
<text x="273.9" y="343.2">Fiktives Gebäude. Nicht zur Ausführung.</text>
<text x="273.9" y="346.4">Von keiner Fachperson in Deutschland geprüft.</text>
<text x="400.2" y="354.1">Ortsteil Musterdorf, Stadt Musterstadt (fiktiv)</text>
<text x="511.2" y="354.1">Stadt Musterstadt (fiktiv)</text>
<text x="400.2" y="365.6">Beispielbüro (fiktiv)</text>
<text x="511.2" y="365.6">Entwurf (Übungsplan)</text>
<text x="522.3" y="388.6">PP</text>
</g>
<g font-size="2.9" fill="#111417">
<text x="111" y="45.7">Haupteingang</text>
<text x="403.1" y="70.1">Belag</text>
<text x="417.1" y="70.1">Bezeichnung</text>
<text x="534.2" y="70.1">Fläche (m²)</text>
<text x="403.1" y="74.8">B1</text>
<text x="417.1" y="74.8">Industrieparkett Eiche</text>
<text x="544.6" y="74.8">90,20</text>
<text x="403.1" y="79.5">B2</text>
<text x="417.1" y="79.5">Feinsteinzeug, großformatig</text>
<text x="544.6" y="79.5">25,13</text>
<text x="403.1" y="84.2">B3</text>
<text x="403.1" y="88.9">B4</text>
<text x="417.1" y="84.2">Feinsteinzeug, rutschhemmend</text>
<text x="417.1" y="88.9">Estrich, Staubbindeanstrich</text>
<text x="544.6" y="84.2">50,99</text>
<text x="544.6" y="88.9">28,38</text>
<text x="403.1" y="93.6">B5</text>
<text x="417.1" y="93.6">Sauberlaufmatte</text>
<text x="546.4" y="93.6">4,20</text>
<text x="403.1" y="98.3">B6</text>
<text x="417.1" y="98.3">Linoleum</text>
<text x="544.6" y="98.3">33,87</text>
<text x="403.1" y="114.5">Nr.</text>
<text x="403.1" y="119.2">001</text>
<text x="415.1" y="114.5">Raumbezeichnung</text>
<text x="415.1" y="119.2">Windfang</text>
<text x="475.1" y="114.5">Flächenart</text>
<text x="475.1" y="119.2">VF</text>
<text x="497.1" y="114.5">Belag</text>
<text x="497.1" y="119.2">B5</text>
<text x="511.1" y="114.5">Lichte Maße (B x T)</text>
<text x="511.1" y="119.2">2,38</text>
<text x="519.8" y="119.2">x 1,76</text>
<text x="560.2" y="114.5">Fläche (m²)</text>
<text x="572.4" y="119.2">4,20</text>
<text x="403.1" y="123.9">002</text>
<text x="415.1" y="123.9">Foyer</text>
<text x="475.1" y="123.9">VF</text>
<text x="497.1" y="123.9">B2</text>
<text x="511.1" y="123.9">5,01 x 3,01</text>
<text x="570.6" y="123.9">15,08</text>
<text x="403.1" y="128.6">003</text>
<text x="415.1" y="128.6">Putzraum</text>
<text x="475.1" y="128.6">NUF</text>
<text x="497.1" y="128.6">B3</text>
<text x="511.1" y="128.6">2,51 x 1,76</text>
<text x="572.4" y="128.6">4,42</text>
<text x="403.1" y="133.3">004</text>
<text x="403.1" y="138">005</text>
<text x="415.1" y="133.3">Flur</text>
<text x="415.1" y="138">WC Damen</text>
<text x="475.1" y="133.3">VF</text>
<text x="475.1" y="138">NUF</text>
<text x="497.1" y="133.3">B2</text>
<text x="497.1" y="138">B3</text>
<text x="511.1" y="133.3">5,00 x 2,01</text>
<text x="511.1" y="138">2,38</text>
<text x="519.8" y="138">x 2,76</text>
<text x="570.6" y="133.3">10,05</text>
<text x="572.4" y="138">6,58</text>
<text x="403.1" y="142.7">006</text>
<text x="415.1" y="142.7">WC Herren</text>
<text x="475.1" y="142.7">NUF</text>
<text x="497.1" y="142.7">B3</text>
<text x="511.1" y="142.7">2,38</text>
<text x="519.8" y="142.7">x 2,76</text>
<text x="572.4" y="142.7">6,58</text>
<text x="403.1" y="147.4">007</text>
<text x="415.1" y="147.4">Technik / HAR</text>
<text x="475.1" y="147.4">TF</text>
<text x="497.1" y="147.4">B4</text>
<text x="511.1" y="147.4">2,01 x 4,88</text>
<text x="572.4" y="147.4">9,82</text>
<text x="403.1" y="152.1">008</text>
<text x="415.1" y="152.1">Vereinsraum</text>
<text x="475.1" y="152.1">NUF</text>
<text x="497.1" y="152.1">B6</text>
<text x="511.1" y="152.1">4,51 x 7,51</text>
<text x="570.6" y="152.1">33,87</text>
<text x="403.1" y="156.8">009</text>
<text x="403.1" y="161.5">010</text>
<text x="415.1" y="156.8">Vereinslager</text>
<text x="415.1" y="161.5">Stuhllager</text>
<text x="475.1" y="156.8">NUF</text>
<text x="475.1" y="161.5">NUF</text>
<text x="497.1" y="156.8">B4</text>
<text x="497.1" y="161.5">B4</text>
<text x="511.1" y="156.8">2,51 x 3,51</text>
<text x="511.1" y="161.5">2,51 x 3,88</text>
<text x="572.4" y="156.8">8,81</text>
<text x="572.4" y="161.5">9,75</text>
<text x="403.1" y="166.2">011</text>
<text x="415.1" y="166.2">Saal</text>
<text x="475.1" y="166.2">NUF</text>
<text x="497.1" y="166.2">B1</text>
<text x="511.1" y="166.2">12,01 x 7,51</text>
<text x="570.6" y="166.2">90,20</text>
<text x="403.1" y="170.9">012</text>
<text x="415.1" y="170.9">Küche</text>
<text x="475.1" y="170.9">NUF</text>
<text x="497.1" y="170.9">B3</text>
<text x="511.1" y="170.9">4,51 x 4,88</text>
<text x="570.6" y="170.9">22,03</text>
<text x="403.1" y="175.6">013</text>
<text x="415.1" y="175.6">Küchenlager</text>
<text x="475.1" y="175.6">NUF</text>
<text x="497.1" y="175.6">B3</text>
<text x="511.1" y="175.6">2,38</text>
<text x="519.8" y="175.6">x 1,76</text>
<text x="572.4" y="175.6">4,20</text>
<text x="403.1" y="180.3">014</text>
<text x="415.1" y="180.3">WC barrierefrei</text>
<text x="415.1" y="185">Nutzungsfläche (NUF)</text>
<text x="475.1" y="180.3">NUF</text>
<text x="497.1" y="180.3">B3</text>
<text x="511.1" y="180.3">2,38</text>
<text x="519.8" y="180.3">x 3,01</text>
<text x="568.7" y="185">193,62</text>
<text x="572.4" y="180.3">7,18</text>
<text x="415.1" y="189.7">Technikfläche (TF)</text>
<text x="572.4" y="189.7">9,82</text>
<text x="415.1" y="194.4">Verkehrsfläche (VF)</text>
<text x="570.6" y="194.4">29,33</text>
<text x="415.1" y="199.1">Netto-Raumfläche (NRF)</text>
<text x="415.1" y="203.8">Konstruktions-Grundfläche (KGF)</text>
<text x="567.6" y="199.1">232,77</text>
<text x="570.6" y="203.8">31,90</text>
<text x="415.1" y="208.5">Brutto-Grundfläche (BGF)</text>
<text x="567.6" y="208.5">264,67</text>
</g>
<g font-size="2.8" fill="#111417">
<text x="417" y="23.6">Mauerwerk neu, Außenwand 36,5</text>
<text x="514" y="23.6">Mauerwerk neu, Innenwand 11,5</text>
<text x="417" y="30.6">Bewegungsfläche 1,50 x 1,50 m</text>
<text x="514" y="30.6">mobile Trennwand</text>
<text x="402" y="38">Maße in m, unter 1 m in cm, ohne Einheit. Rohbaumaße.</text>
<text x="402" y="42.5">Hochgestellte Ziffern sind Millimeter: 2,38</text>
<text x="402" y="47.7">Öffnungen: Breite über Höhe. Türen ohne Angabe: 1,01 über 2,13, zweiflügelig 2,01 über 2,13,</text>
<text x="462.7" y="42.5">= 2,385 m, 36</text>
<text x="484.8" y="42.5">= 36,5 cm.</text>
<text x="402" y="52.1">Putzraum und Küchenlager 88</text>
<text x="446.3" y="52.1">über 2,13.</text>
<text x="137.3" y="59.6">Windfang</text>
<text x="402" y="57.3">WC-Fenster: 1,01 über 76, BRH 1,51. BRH = Brüstungshöhe. OKFF = Oberkante Fertigfußboden.</text>
<text x="238.1" y="61.3">Technik</text>
<text x="239.9" y="63.9">/ HAR</text>
<text x="402" y="61.7">HAR = Hausanschlussraum.</text>
<text x="79.2" y="83.6">22,03 m²</text>
<text x="163.2" y="88.2">15,08 m²</text>
<text x="201.7" y="96.6">10,05 m²</text>
<text x="229.2" y="130.6">33,87 m²</text>
<text x="190.3" y="134.8">Stuhllager</text>
<text x="114.2" y="149.1">90,20 m²</text>
<text x="184.2" y="151.1">Vereinslager</text>
<text x="548.2" y="388.6">06.11.2026</text>
<text x="438.1" y="405">0</text>
<text x="488.1" y="405">5</text>
<text x="535.4" y="405">10 m</text>
</g>
<g font-size="2.6" fill="#111417">
<text x="57.6" y="31.6">36</text>
<text x="81.3" y="31.6">4,51</text>
<text x="105.1" y="31.6">11</text>
<text x="116.3" y="31.6">2,38</text>
<text x="130.1" y="31.6">11</text>
<text x="141.3" y="31.6">2,38</text>
<text x="155.1" y="31.6">11</text>
<text x="167.5" y="31.6">2,51</text>
<text x="181.3" y="31.6">11</text>
<text x="192.6" y="31.6">2,38</text>
<text x="206.3" y="31.6">11</text>
<text x="217.6" y="31.6">2,38</text>
<text x="231.3" y="31.6">11</text>
<text x="241.3" y="31.6">2,01</text>
<text x="253.8" y="31.6">36</text>
<text x="63.8" y="39.6">1,74</text>
<text x="78.8" y="39.6">1,26</text>
<text x="108.8" y="39.6">4,74</text>
<text x="142.5" y="39.6">2,01</text>
<text x="170" y="39.6">3,49</text>
<text x="192.5" y="39.6">1,01</text>
<text x="205" y="39.6">1,49</text>
<text x="217.5" y="39.6">1,01</text>
<text x="238.8" y="39.6">3,24</text>
<text x="108.5" y="48.6">stufenloser Zugang</text>
<text x="38" y="55.7" transform="rotate(-90 38 55.7)">36</text>
<text x="275.9" y="55.7" transform="rotate(-90 275.9 55.7)">36</text>
<text x="267.9" y="65.7" transform="rotate(-90 267.9 65.7)">2,24</text>
<text x="46" y="69.5" transform="rotate(-90 46 69.5)">2,99</text>
<text x="38" y="83.2" transform="rotate(-90 38 83.2)">4,88</text>
<text x="267.9" y="82" transform="rotate(-90 267.9 82)">1,01</text>
<text x="275.9" y="83.2" transform="rotate(-90 275.9 83.2)">4,88</text>
<text x="46" y="89.5" transform="rotate(-90 46 89.5)">1,01</text>
<text x="38" y="106.9" transform="rotate(-90 38 106.9)">11</text>
<text x="275.9" y="106.9" transform="rotate(-90 275.9 106.9)">11</text>
<text x="267.9" y="110.7" transform="rotate(-90 267.9 110.7)">4,74</text>
<text x="46" y="114.5" transform="rotate(-90 46 114.5)">3,99</text>
<text x="38" y="145.7" transform="rotate(-90 38 145.7)">7,51</text>
<text x="46" y="147" transform="rotate(-90 46 147)">2,51</text>
<text x="267.9" y="147" transform="rotate(-90 267.9 147)">2,51</text>
<text x="275.9" y="145.7" transform="rotate(-90 275.9 145.7)">7,51</text>
<text x="46" y="173.2" transform="rotate(-90 46 173.2)">2,74</text>
<text x="267.9" y="173.2" transform="rotate(-90 267.9 173.2)">2,74</text>
<text x="38" y="184.4" transform="rotate(-90 38 184.4)">36</text>
<text x="275.9" y="184.4" transform="rotate(-90 275.9 184.4)">36</text>
<text x="61.3" y="194">1,24</text>
<text x="80" y="194">2,51</text>
<text x="98.8" y="194">1,24</text>
<text x="117.5" y="194">2,51</text>
<text x="136.3" y="194">1,24</text>
<text x="155" y="194">2,51</text>
<text x="192.5" y="194">4,99</text>
<text x="230" y="194">2,51</text>
<text x="248.8" y="194">1,24</text>
<text x="57.6" y="202">36</text>
<text x="117.9" y="202">12,01</text>
<text x="180.1" y="202">11</text>
<text x="192.5" y="202">2,51</text>
<text x="206.3" y="202">11</text>
<text x="228.8" y="202">4,51</text>
<text x="253.8" y="202">36</text>
<text x="402" y="213.5">BGF aus den Außenmaßen: 19,99 x 13,24 = 264,67 m². Flächen aus Rohbaumaßen, ohne Putz und Türnischen, vereinfacht.</text>
<text x="400.1" y="325">Index</text>
<text x="400.1" y="329.6">00</text>
<text x="414.1" y="325">Datum</text>
<text x="414.1" y="329.6">06.11.2026</text>
<text x="440.1" y="325">Änderung</text>
<text x="440.1" y="329.6">Erstausgabe Übungsplan</text>
<text x="571.1" y="325">gez.</text>
<text x="571.1" y="329.6">PP</text>
<text x="511.2" y="377.1">OKFF EG ±0,00 = +214,50 m ü. NHN</text>
<text x="485.3" y="388.6">A2 (594 x 420)</text>
</g>
<text font-size="2.6" fill="#6b7277" x="402" y="416.5">PolyPDF, Übungsblatt. Fiktiv, nicht zur Ausführung.</text>
<g font-size="2.5" fill="#111417">
<text x="111.1" y="58.4">Küchenlager</text>
<text x="139.9" y="64.2">4,20 m²</text>
<text x="167.4" y="60.7">Putzraum</text>
<text x="183.9" y="65.7">WC Damen</text>
<text x="217.8" y="65.7">WC Herren</text>
<text x="239.3" y="68.4">9,82 m²</text>
<text x="108.9" y="97">WC barrierefrei</text>
<text x="74.1" y="109.5">Theke</text>
<text x="193.6" y="139.4">9,75 m²</text>
<text x="189.3" y="155.7">8,81 m²</text>
<text x="144.1" y="174" transform="rotate(-90 144.1 174)">mob. Trennwand</text>
</g>
<g font-size="2.4" fill="#111417">
<text x="79.1" y="61.5">1,26</text>
<text x="79.1" y="64.1">1,26</text>
<text x="115.4" y="62.7">4,20 m²</text>
<text x="142.5" y="61.9">001</text>
<text x="169.6" y="65">4,42 m²</text>
<text x="143.2" y="66.4">B5</text>
<text x="187" y="70">6,58 m²</text>
<text x="220.8" y="70">6,58 m²</text>
<text x="241.9" y="66.2">007</text>
<text x="242.6" y="70.6">B4</text>
<text x="83.2" y="81.1">012</text>
<text x="83.9" y="85.9">B3</text>
<text x="145.7" y="90">OKFF ±0,00</text>
<text x="167.2" y="85.7">002</text>
<text x="167.9" y="90.5">B2</text>
<text x="205.7" y="94.1">004</text>
<text x="115.2" y="101.3">7,18 m²</text>
<text x="206.4" y="98.9">B2</text>
<text x="233.2" y="128.1">008</text>
<text x="196.2" y="137.1">010</text>
<text x="233.9" y="132.9">B6</text>
<text x="196.9" y="141.6">B4</text>
<text x="67" y="146.7" transform="rotate(-90 67 146.7)">2,51</text>
<text x="69.6" y="146.7" transform="rotate(-90 69.6 146.7)">1,51</text>
<text x="80.2" y="150">OKFF ±0,00</text>
<text x="118.2" y="146.6">011</text>
<text x="245" y="146.7" transform="rotate(-90 245 146.7)">2,51</text>
<text x="247.6" y="146.7" transform="rotate(-90 247.6 146.7)">1,51</text>
<text x="118.9" y="151.4">B1</text>
<text x="191.9" y="153.4">009</text>
<text x="117.8" y="162">2,51</text>
<text x="192.6" y="157.9">B4</text>
<text x="117.8" y="164.6">2,26</text>
<text x="80.3" y="175">2,51</text>
<text x="80.3" y="177.6">1,51</text>
<text x="155.3" y="175">2,51</text>
<text x="155.3" y="177.6">1,51</text>
<text x="230.3" y="175">2,51</text>
<text x="230.3" y="177.6">1,51</text>
</g>
<text font-size="2.4" fill="#6b7277" x="113.1" y="187">zur Terrasse</text>
<g font-size="2.2" fill="#111417">
<text x="117.9" y="60.5">013</text>
<text x="118.5" y="64.8">B3</text>
<text x="172.1" y="62.8">003</text>
<text x="172.7" y="67.1">B3</text>
<text x="189.5" y="67.8">005</text>
<text x="223.3" y="67.8">006</text>
<text x="169.3" y="77.8">Garderobe</text>
<text x="190.1" y="72.1">B3</text>
<text x="223.9" y="72.1">B3</text>
<text x="117.7" y="99.1">014</text>
<text x="118.3" y="103.4">B3</text>
<text x="160.6" y="109.3">2,01</text>
<text x="160.6" y="111.8">2,13</text>
<text x="177.7" y="124" transform="rotate(-90 177.7 124)">2,01</text>
<text x="180.2" y="124" transform="rotate(-90 180.2 124)">2,13</text>
</g>
<text font-size="2.2" fill="#6b7277" x="71.2" y="98.5">Durchreiche</text>
<g font-size="2.1" fill="#111417">
<text x="76.7" y="66.6">BRH 1,01</text>
<text x="143.1" y="70.2">2,01</text>
<text x="143.1" y="72.6">2,13</text>
<text x="72.1" y="148.5" transform="rotate(-90 72.1 148.5)">BRH 88</text>
<text x="250.1" y="148.5" transform="rotate(-90 250.1 148.5)">BRH 88</text>
<text x="78.5" y="180.1">BRH 88</text>
<text x="153.5" y="180.1">BRH 88</text>
<text x="228.5" y="180.1">BRH 88</text>
</g>
<g font-size="2.1" fill="#6b7277">
<text x="400.2" y="333.3">Bauvorhaben</text>
<text x="400.2" y="346.3">Bauort</text>
<text x="511.2" y="346.3">Bauherr</text>
<text x="400.2" y="357.8">Planverfasser</text>
<text x="511.2" y="357.8">Planstand</text>
<text x="400.2" y="369.3">Planinhalt</text>
<text x="511.2" y="369.3">Höhenbezug</text>
<text x="400.2" y="380.8">Plan-Nr.</text>
<text x="463.1" y="380.8">Index</text>
<text x="485.3" y="380.8">Blattgröße</text>
<text x="522.3" y="380.8">gez.</text>
<text x="548.2" y="380.8">Datum</text>
<text x="400.2" y="393.2">Maßstab</text>
</g>
<g font-size="2" fill="#111417">
<text x="517.6" y="118.3">5</text>
<text x="517.6" y="137.1">5</text>
<text x="517.6" y="141.8">5</text>
<text x="527.7" y="146.5">5</text>
<text x="527.7" y="160.6">5</text>
<text x="527.7" y="170">5</text>
<text x="517.6" y="174.7">5</text>
<text x="517.6" y="179.4">5</text>
</g>
<g font-size="1.9" fill="#111417">
<text x="460.6" y="41.7">5</text>
<text x="482.7" y="41.7">5</text>
<text x="444.2" y="51.3">5</text>
</g>
<g font-size="1.8" fill="#111417">
<text x="60.9" y="30.8">5</text>
<text x="108.4" y="30.8">5</text>
<text x="122.2" y="30.8">5</text>
<text x="133.4" y="30.8">5</text>
<text x="147.2" y="30.8">5</text>
<text x="158.4" y="30.8">5</text>
<text x="184.7" y="30.8">5</text>
<text x="198.4" y="30.8">5</text>
<text x="209.7" y="30.8">5</text>
<text x="223.4" y="30.8">5</text>
<text x="234.7" y="30.8">5</text>
<text x="257.2" y="30.8">5</text>
<text x="37.2" y="52.3" transform="rotate(-90 37.2 52.3)">5</text>
<text x="275.1" y="52.3" transform="rotate(-90 275.1 52.3)">5</text>
<text x="37.2" y="77.3" transform="rotate(-90 37.2 77.3)">5</text>
<text x="275.1" y="77.3" transform="rotate(-90 275.1 77.3)">5</text>
<text x="37.2" y="103.6" transform="rotate(-90 37.2 103.6)">5</text>
<text x="275.1" y="103.6" transform="rotate(-90 275.1 103.6)">5</text>
<text x="37.2" y="181.1" transform="rotate(-90 37.2 181.1)">5</text>
<text x="275.1" y="181.1" transform="rotate(-90 275.1 181.1)">5</text>
<text x="60.9" y="201.2">5</text>
<text x="183.4" y="201.2">5</text>
<text x="209.7" y="201.2">5</text>
<text x="257.2" y="201.2">5</text>
</g>
<g font-size="1.4" fill="#111417">
<text x="71.5" y="140.6" transform="rotate(-90 71.5 140.6)">5</text>
<text x="249.5" y="140.6" transform="rotate(-90 249.5 140.6)">5</text>
<text x="86.4" y="179.5">5</text>
<text x="161.4" y="179.5">5</text>
<text x="236.4" y="179.5">5</text>
</g>
</svg>
